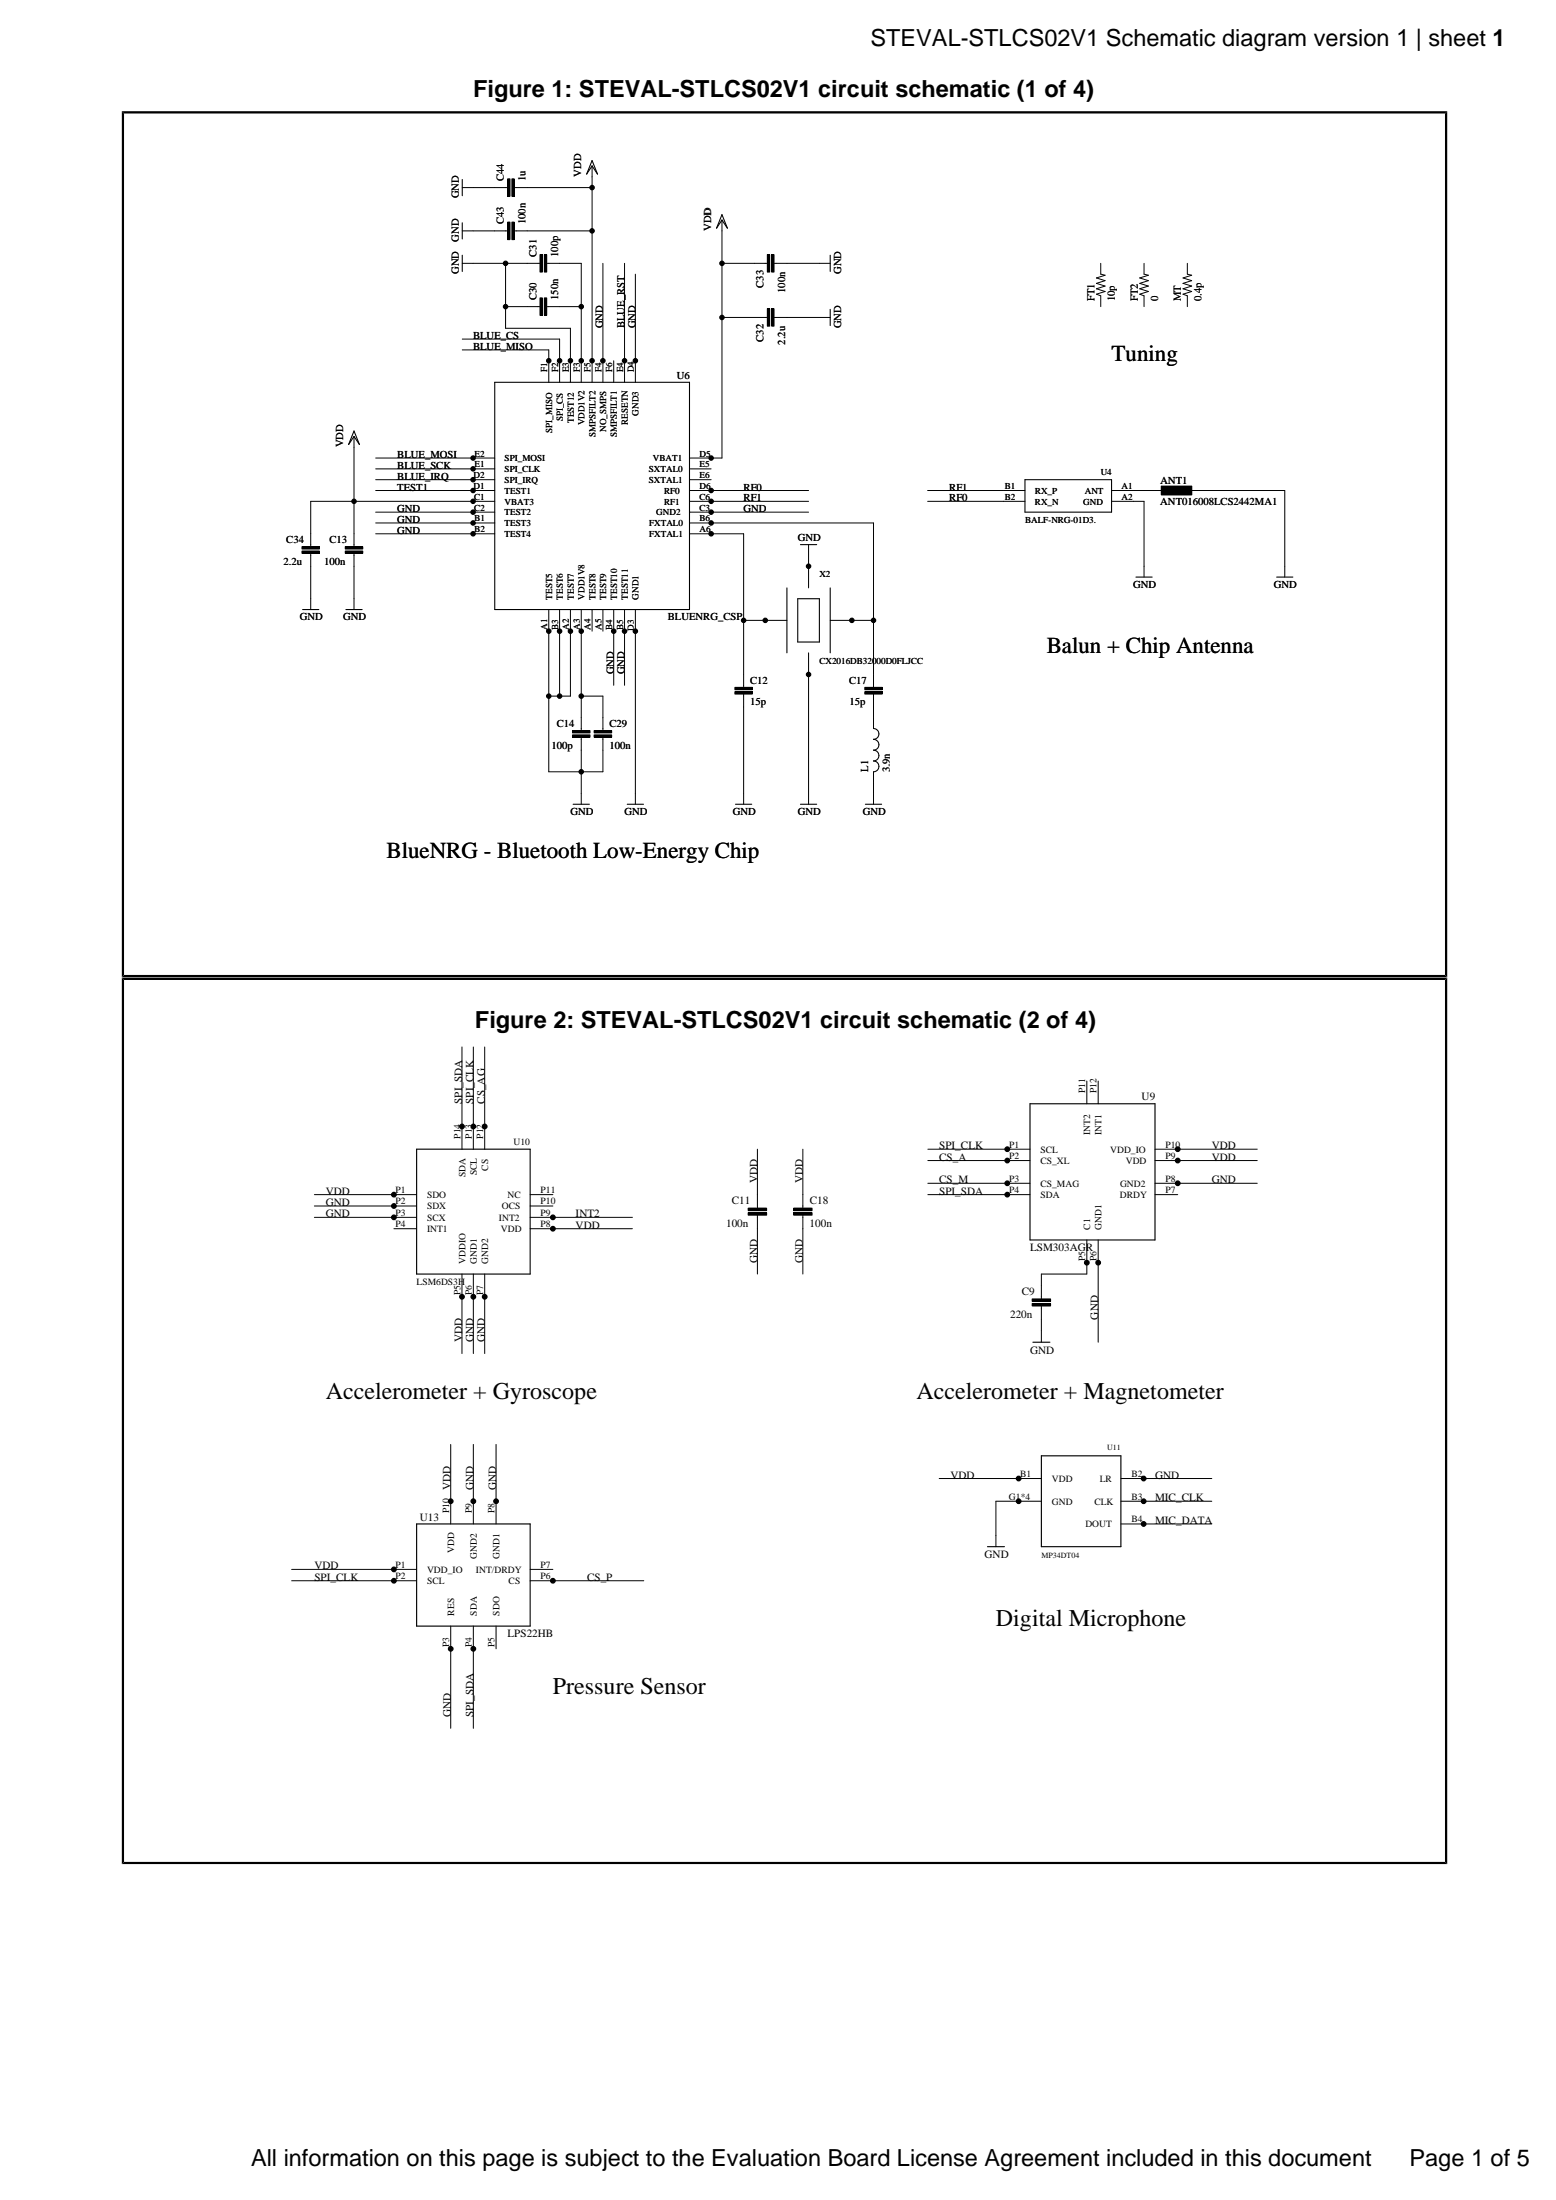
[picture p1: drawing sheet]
<svg xmlns="http://www.w3.org/2000/svg" width="210mm" height="297mm" viewBox="0 0 210 297" stroke-linecap="round" stroke-linejoin="round" font-family="sans-serif">
<path d="M16.4 15.2h179M16.6 15v236.7M195.2 15v236.7M16.4 131.8h179M16.4 132.1h179M16.4 251.5h179" fill="none" stroke="#000" stroke-width=".35"/>
<g fill="none" stroke="#000" stroke-width=".13">
<path d="M62.4 35.6h10.5M62.4 31.2h6.1M62.4 25.3h6.1M68.2 35.6v8.7h8.8v7.3M69.4 31.2h10.5M69.4 25.3h10.5M73.8 35.6h4.6v16M79.9 22.4v29.2M81.4 35.6v16M84.3 35.6v16M85.8 37v14.6M97.4 35.6h6.2"/>
<path d="M97.4 29.7v32.1h-4.3M104.5 35.6h7.5M148.6 35.6v1.4l.5 .2-1.1 .3 1.1 .4-1.1 .4 1.1 .3-1.1 .4 1.1 .4-1.1 .3 .6 .2v1.5M154.4 35.6v1.4l.6 .2-1.2 .3 1.2 .4-1.2 .4 1.2 .3-1.2 .4 1.2 .4-1.2 .3 .6 .2v1.5M160.2 35.6v1.4l.6 .2-1.1 .3 1.1 .4-1.1 .4 1.1 .3-1.1 .4 1.1 .4-1.1 .3 .5 .2v1.5M47.8 58.9v14.9M62.4 47.2h11.7v4.4M62.4 45.8h13.1v5.8M68.2 41.4h4.7M73.8 41.4h4.6M82.8 48.7v2.9M97.4 42.9h6.2"/>
<path d="M104.5 42.9h7.5M41.9 74.7v7.6M47.8 74.7v7.6M50.7 66.2h16.1M50.7 61.8h16.1M50.7 63.3h16.1M50.7 64.8h16.1M50.7 69.1h16.1M50.7 70.6h16.1M50.7 72.1h16.1M66.8 67.7h-24.9v6.1M93.1 72.1h7.3v20.7"/>
<path d="M93.1 70.6h24.8v22.2M93.1 66.2h16M93.1 67.7h16M93.1 63.3h2.9M93.1 64.8h2.9M93.1 69.1h16M109.1 73.5v5.9M125.2 66.2h13.1M125.2 67.7h13.1M150 67.7h4.4v10.2M150 66.2h7.3M160.2 66.2h13.2v11.7"/>
<path d="M74.1 82.3v21.9h7.3v-4.7M75.5 82.3v11.7M77 82.3v11.7h-2.9M78.4 82.3v16.3M78.4 99.5v9.1M78.4 94h3v4.6M79.9 82.3v2.9M81.4 82.3v2.9M82.8 82.3v10.2M84.3 82.3v10.2M85.8 82.3v26.3M100.4 93.7v14.9"/>
<path d="M100.4 83.7h5.8M109.1 88.1v20.5M112 83.7h5.9M117.9 93.7v4.6M117.9 104.2v4.4M62.3 141.3v13.8M63.9 141.3v13.8M65.4 141.3v13.8M102.2 155.1v8M108.4 155.1v8M125.2 155.1h13.8M125.2 156.7h13.8"/>
<path d="M125.2 159.7h13.8M146.7 145.9v3.1M148.2 145.9v3.1M155.9 155.1h13.8M155.9 156.7h13.8M155.9 159.7h13.8M42.4 161.3h13.8M42.4 162.8h13.8M42.4 164.3h13.8M53.2 165.9h3M62.3 172v10.7M63.9 172v10.7"/>
<path d="M65.4 172v10.7M71.6 161.3h3M71.6 162.8h3M71.6 164.3h13.8M71.6 165.9h13.8M102.2 164v8M108.4 164v8M125.2 161.3h13.8M140.5 176.3v4.9M146.7 167.4v4.6h-6.2v3.4M148.2 167.4v13.8M155.9 161.3h3"/>
<path d="M60.8 195v10.7M63.9 195v10.7M66.9 195v10.7M126.8 199.6h13.7M151.3 199.6h12.2M39.4 213.4h16.8M56.2 211.9h-16.8M60.8 219.5v13.8M63.9 219.5v13.8M66.9 219.5v3.1M71.6 211.9h3M71.6 213.4h15.3"/>
<path d="M140.5 202.7h-6.1v6.1M151.3 202.7h12.2M151.3 205.7h12.2"/>
</g>
<g fill="none" stroke="#000" stroke-width=".29">
<path d="M68.7 24.2v2.3M68.7 30v2.3M69.2 24.2v2.3M69.2 30v2.3M73 34.4v2.3M73.6 34.4v2.3M103.7 34.4v2.3M104.3 34.4v2.3M73 40.2v2.4M73.6 40.2v2.4M103.7 41.7v2.3M104.3 41.7v2.3"/>
<path d="M40.8 74.5h2.3M40.8 74h2.3M46.6 74.5h2.3M46.6 74h2.3M77.3 99.4h2.3M77.3 98.8h2.3M80.2 99.4h2.3M80.2 98.8h2.3M99.2 93.5h2.3M99.2 93h2.3M116.7 93.5h2.4M116.7 93h2.4"/>
</g>
<g fill="none" stroke="#000" stroke-width=".16">
<path d="M68.5 30h.3v2.3h-.3zM68.5 24.2h.3v2.3h-.3zM69.1 30h.3v2.3h-.3zM69.1 24.2h.3v2.3h-.3zM72.9 34.4h.3v2.3h-.3zM73.5 34.4h.3v2.3h-.3zM103.6 34.4h.3v2.3h-.3zM104.2 34.4h.3v2.3h-.3zM72.9 40.2h.3v2.4h-.3zM73.5 40.2h.3v2.4h-.3zM103.6 41.7h.3v2.3h-.3zM104.2 41.7h.3v2.3h-.3z"/>
<path d="M40.8 74.4h2.3v.3h-2.3zM40.8 73.8h2.3v.3h-2.3zM46.6 74.4h2.3v.3h-2.3zM46.6 73.8h2.3v.3h-2.3zM156.7 65.6h4.1v1.2h-4.1zM77.3 99.2h2.3v.3h-2.3zM77.3 98.6h2.3v.3h-2.3zM80.2 99.2h2.3v.3h-2.3zM80.2 98.6h2.3v.3h-2.3zM99.2 93.4h2.3v.3h-2.3zM99.2 92.8h2.3v.3h-2.3zM116.7 93.4h2.4v.3h-2.4z"/>
<path d="M116.7 92.8h2.4v.3h-2.4z"/>
<circle cx="68.2" cy="35.6" r=".29"/>
<circle cx="79.9" cy="25.3" r=".29"/>
<circle cx="79.9" cy="31.2" r=".29"/>
<circle cx="97.4" cy="35.6" r=".29"/>
<circle cx="68.2" cy="41.4" r=".29"/>
<circle cx="74.1" cy="48.7" r=".29"/>
<circle cx="75.5" cy="48.7" r=".29"/>
<circle cx="77" cy="48.7" r=".29"/>
<circle cx="78.4" cy="48.7" r=".29"/>
<circle cx="78.4" cy="41.4" r=".29"/>
<circle cx="79.9" cy="48.7" r=".29"/>
<circle cx="81.4" cy="48.7" r=".29"/>
<circle cx="84.3" cy="48.7" r=".29"/>
<circle cx="85.8" cy="48.7" r=".29"/>
<circle cx="97.4" cy="42.9" r=".29"/>
<circle cx="47.8" cy="67.7" r=".29"/>
<circle cx="63.8" cy="69.1" r=".29"/>
<circle cx="63.8" cy="61.8" r=".29"/>
<circle cx="63.8" cy="64.8" r=".29"/>
<circle cx="63.8" cy="72.1" r=".29"/>
<circle cx="63.8" cy="67.7" r=".29"/>
<circle cx="63.8" cy="66.2" r=".29"/>
<circle cx="63.8" cy="70.6" r=".29"/>
<circle cx="63.8" cy="63.3" r=".29"/>
<circle cx="96" cy="66.2" r=".29"/>
<circle cx="96" cy="61.8" r=".29"/>
<circle cx="96" cy="69.1" r=".29"/>
<circle cx="96" cy="72.1" r=".29"/>
<circle cx="96" cy="67.7" r=".29"/>
<circle cx="96" cy="70.6" r=".29"/>
<circle cx="109.1" cy="76.4" r=".29"/>
<circle cx="74.1" cy="85.2" r=".29"/>
<circle cx="74.1" cy="94" r=".29"/>
<circle cx="75.5" cy="94" r=".29"/>
<circle cx="75.5" cy="85.2" r=".29"/>
<circle cx="77" cy="85.2" r=".29"/>
<circle cx="78.4" cy="85.2" r=".29"/>
<circle cx="78.4" cy="94" r=".29"/>
<circle cx="82.8" cy="85.2" r=".29"/>
<circle cx="84.3" cy="85.2" r=".29"/>
<circle cx="85.8" cy="85.2" r=".29"/>
<circle cx="100.4" cy="83.7" r=".29"/>
<circle cx="103.3" cy="83.7" r=".29"/>
<circle cx="109.1" cy="91.1" r=".29"/>
<circle cx="115" cy="83.7" r=".29"/>
<circle cx="117.9" cy="83.7" r=".29"/>
<circle cx="78.4" cy="104.2" r=".29"/>
</g>
<g fill="none" stroke="#000" stroke-width=".15">
<path d="M62.4 24.2v2.2M62.4 30.1v2.2M62.4 34.5v2.1M79.9 21.7l.7 1.8-.7-1.1-.7 1.1zM97.4 29l.8 1.8-.8-1.1-.7 1.1zM112 34.5v2.1M47.8 58.2l.7 1.8-.7-1.1-.8 1.1zM66.8 51.6h26.3v30.7h-26.3zM112 41.8v2.2M106.2 79.4v8.7M108 73.5h2.2M112 79.4v8.7"/>
<path d="M138.3 64.8h11.7v4.3h-11.7zM153.3 77.9h2.2M172.3 77.9h2.2M40.8 82.3h2.2M46.7 82.3h2.2M107.7 80.8h2.9v5.9h-2.9zM117.9 98.3a.73 .73 0 0 1 .7 .8 .73 .73 0 0 1-.7 .7 .73 .73 0 0 1 .7 .7 .73 .73 0 0 1-.7 .8 .73 .73 0 0 1 .7 .7 .73 .73 0 0 1-.7 .7 .73 .73 0 0 1 .7 .8 .73 .73 0 0 1-.7 .7M77.3 108.6h2.2M84.7 108.6h2.1M99.3 108.6h2.2M108 108.6h2.2M116.8 108.6h2.2"/>
<path d="M56.2 155.1h15.4v16.9h-15.4zM139 149h16.9v18.4h-16.9zM139.4 181.2h2.3M140.5 196.5h10.8v12.3h-10.8zM56.2 205.7h15.4v13.8h-15.4zM133.3 208.8h2.3"/>
</g>
<path d="M156.7 65.6h4.1v1.2h-4.1z" fill="#000"/>
<g fill="#000">
<circle cx="68.2" cy="35.6" r=".29"/>
<circle cx="79.9" cy="25.3" r=".29"/>
<circle cx="79.9" cy="31.2" r=".29"/>
<circle cx="97.4" cy="35.6" r=".29"/>
<circle cx="68.2" cy="41.4" r=".29"/>
<circle cx="74.1" cy="48.7" r=".29"/>
<circle cx="75.5" cy="48.7" r=".29"/>
<circle cx="77" cy="48.7" r=".29"/>
<circle cx="78.4" cy="48.7" r=".29"/>
<circle cx="78.4" cy="41.4" r=".29"/>
<circle cx="79.9" cy="48.7" r=".29"/>
<circle cx="81.4" cy="48.7" r=".29"/>
<circle cx="84.3" cy="48.7" r=".29"/>
<circle cx="85.8" cy="48.7" r=".29"/>
<circle cx="97.4" cy="42.9" r=".29"/>
<circle cx="47.8" cy="67.7" r=".29"/>
<circle cx="63.8" cy="69.1" r=".29"/>
<circle cx="63.8" cy="61.8" r=".29"/>
<circle cx="63.8" cy="64.8" r=".29"/>
<circle cx="63.8" cy="72.1" r=".29"/>
<circle cx="63.8" cy="67.7" r=".29"/>
<circle cx="63.8" cy="66.2" r=".29"/>
<circle cx="63.8" cy="70.6" r=".29"/>
<circle cx="63.8" cy="63.3" r=".29"/>
<circle cx="96" cy="66.2" r=".29"/>
<circle cx="96" cy="61.8" r=".29"/>
<circle cx="96" cy="69.1" r=".29"/>
<circle cx="96" cy="72.1" r=".29"/>
<circle cx="96" cy="67.7" r=".29"/>
<circle cx="96" cy="70.6" r=".29"/>
<circle cx="109.1" cy="76.4" r=".29"/>
<circle cx="74.1" cy="85.2" r=".29"/>
<circle cx="74.1" cy="94" r=".29"/>
<circle cx="75.5" cy="94" r=".29"/>
<circle cx="75.5" cy="85.2" r=".29"/>
<circle cx="77" cy="85.2" r=".29"/>
<circle cx="78.4" cy="85.2" r=".29"/>
<circle cx="78.4" cy="94" r=".29"/>
<circle cx="82.8" cy="85.2" r=".29"/>
<circle cx="84.3" cy="85.2" r=".29"/>
<circle cx="85.8" cy="85.2" r=".29"/>
<circle cx="100.4" cy="83.7" r=".29"/>
<circle cx="103.3" cy="83.7" r=".29"/>
<circle cx="109.1" cy="91.1" r=".29"/>
<circle cx="115" cy="83.7" r=".29"/>
<circle cx="117.9" cy="83.7" r=".29"/>
<circle cx="78.4" cy="104.2" r=".29"/>
<circle cx="62.3" cy="152.1" r=".31"/>
<circle cx="63.9" cy="152.1" r=".31"/>
<circle cx="65.4" cy="152.1" r=".31"/>
<circle cx="135.9" cy="159.7" r=".31"/>
<circle cx="135.9" cy="155.1" r=".31"/>
<circle cx="135.9" cy="156.7" r=".31"/>
<circle cx="158.9" cy="159.7" r=".31"/>
<circle cx="158.9" cy="156.7" r=".31"/>
<circle cx="158.9" cy="155.1" r=".31"/>
<circle cx="53.2" cy="162.8" r=".31"/>
<circle cx="53.2" cy="164.3" r=".31"/>
<circle cx="53.2" cy="161.3" r=".31"/>
<circle cx="62.3" cy="175.1" r=".31"/>
<circle cx="63.9" cy="175.1" r=".31"/>
<circle cx="65.4" cy="175.1" r=".31"/>
<circle cx="74.6" cy="164.3" r=".31"/>
<circle cx="74.6" cy="165.9" r=".31"/>
<circle cx="135.9" cy="161.3" r=".31"/>
<circle cx="146.7" cy="170.5" r=".31"/>
<circle cx="148.2" cy="170.5" r=".31"/>
<circle cx="137.5" cy="199.6" r=".31"/>
<circle cx="154.3" cy="199.6" r=".31"/>
<circle cx="53.2" cy="211.9" r=".31"/>
<circle cx="53.2" cy="213.4" r=".31"/>
<circle cx="60.8" cy="202.7" r=".31"/>
<circle cx="63.9" cy="202.7" r=".31"/>
<circle cx="66.9" cy="202.7" r=".31"/>
<circle cx="74.6" cy="213.4" r=".31"/>
<circle cx="137.5" cy="202.7" r=".31"/>
<circle cx="154.3" cy="202.7" r=".31"/>
<circle cx="154.3" cy="205.7" r=".31"/>
<circle cx="60.8" cy="222.6" r=".31"/>
<circle cx="63.9" cy="222.6" r=".31"/>
</g>
<path d="M101 163.9h2.4M101 163.3h2.4M107.1 163.9h2.5M107.1 163.3h2.5M139.3 176.1h2.5M139.3 175.5h2.5" fill="none" stroke="#000" stroke-width=".31"/>
<g fill="none" stroke="#000" stroke-width=".17">
<path d="M101 163.7h2.4v.3h-2.4zM101 163.1h2.4v.3h-2.4zM107.1 163.7h2.5v.3h-2.5zM107.1 163.1h2.5v.3h-2.5zM139.3 176h2.5v.3h-2.5zM139.3 175.4h2.5v.3h-2.5z"/>
<circle cx="62.3" cy="152.1" r=".31"/>
<circle cx="63.9" cy="152.1" r=".31"/>
<circle cx="65.4" cy="152.1" r=".31"/>
<circle cx="135.9" cy="159.7" r=".31"/>
<circle cx="135.9" cy="155.1" r=".31"/>
<circle cx="135.9" cy="156.7" r=".31"/>
<circle cx="158.9" cy="159.7" r=".31"/>
<circle cx="158.9" cy="156.7" r=".31"/>
<circle cx="158.9" cy="155.1" r=".31"/>
<circle cx="53.2" cy="162.8" r=".31"/>
<circle cx="53.2" cy="164.3" r=".31"/>
<circle cx="53.2" cy="161.3" r=".31"/>
<circle cx="62.3" cy="175.1" r=".31"/>
<circle cx="63.9" cy="175.1" r=".31"/>
<circle cx="65.4" cy="175.1" r=".31"/>
<circle cx="74.6" cy="164.3" r=".31"/>
<circle cx="74.6" cy="165.9" r=".31"/>
<circle cx="135.9" cy="161.3" r=".31"/>
<circle cx="146.7" cy="170.5" r=".31"/>
<circle cx="148.2" cy="170.5" r=".31"/>
<circle cx="137.5" cy="199.6" r=".31"/>
<circle cx="154.3" cy="199.6" r=".31"/>
<circle cx="53.2" cy="211.9" r=".31"/>
<circle cx="53.2" cy="213.4" r=".31"/>
<circle cx="60.8" cy="202.7" r=".31"/>
<circle cx="63.9" cy="202.7" r=".31"/>
<circle cx="66.9" cy="202.7" r=".31"/>
<circle cx="74.6" cy="213.4" r=".31"/>
<circle cx="137.5" cy="202.7" r=".31"/>
<circle cx="154.3" cy="202.7" r=".31"/>
<circle cx="154.3" cy="205.7" r=".31"/>
<circle cx="60.8" cy="222.6" r=".31"/>
<circle cx="63.9" cy="222.6" r=".31"/>
</g>
<g font-size="3.2">
<text x="117.5" y="6.2">STEVAL-STLCS02V1 Schematic diagram version 1 | sheet 1</text>
<text x="63.9" y="13">Figure 1: STEVAL-STLCS02V1 circuit schematic (1 of 4)</text>
<text x="64.1" y="138.8">Figure 2: STEVAL-STLCS02V1 circuit schematic (2 of 4)</text>
<text x="44" y="188.9">Accelerometer + Gyroscope</text>
<text x="123.7" y="188.9">Accelerometer + Magnetometer</text>
<text x="134.4" y="219.5">Digital Microphone</text>
<text x="74.6" y="228.7">Pressure Sensor</text>
<text x="33.9" y="292.4">All information on this page is subject to the Evaluation Board License Agreement included in this document</text>
<text x="190.2" y="292.4">Page 1 of 5</text>
</g>
<g font-size="3.1">
<text x="150" y="48.7">Tuning</text>
<text x="141.3" y="88.1">Balun + Chip Antenna</text>
<text x="52.2" y="115.9">BlueNRG - Bluetooth Low-Energy Chip</text>
</g>
<g font-size="1.5">
<text x="62.4" y="149" transform="rotate(-90 62.4 149)">SPI_SDA</text>
<text x="63.9" y="149" transform="rotate(-90 63.9 149)">SPI_CLK</text>
<text x="65.4" y="149" transform="rotate(-90 65.4 149)">CS_AG</text>
<text x="154.1" y="148.5">U9</text>
<text x="126.8" y="155.1">SPI_CLK</text>
<text x="163.5" y="155.1">VDD</text>
<text x="44" y="161.3">VDD</text>
<text x="102.2" y="159.7" transform="rotate(-90 102.2 159.7)">VDD</text>
<text x="108.4" y="159.7" transform="rotate(-90 108.4 159.7)">VDD</text>
<text x="126.7" y="161.3">SPI_SDA</text>
<text x="126.8" y="159.7">CS_M</text>
<text x="126.8" y="156.7">CS_A</text>
<text x="163.5" y="156.7">VDD</text>
<text x="163.5" y="159.7">GND</text>
<text x="44" y="162.8">GND</text>
<text x="44" y="164.3">GND</text>
<text x="77.7" y="165.9">VDD</text>
<text x="77.7" y="164.3">INT2</text>
<text x="98" y="165.6">100n</text>
<text x="98.8" y="162.6">C11</text>
<text x="109.3" y="165.6">100n</text>
<text x="109.3" y="162.6">C18</text>
<text x="102.2" y="170.5" transform="rotate(-90 102.2 170.5)">GND</text>
<text x="108.4" y="170.5" transform="rotate(-90 108.4 170.5)">GND</text>
<text x="139" y="168.9">LSM303AGR</text>
<text x="136.3" y="177.9">220n</text>
<text x="137.9" y="174.8">C9</text>
<text x="148.2" y="178.1" transform="rotate(-90 148.2 178.1)">GND</text>
<text x="62.4" y="181.2" transform="rotate(-90 62.4 181.2)">VDD</text>
<text x="63.9" y="181.2" transform="rotate(-90 63.9 181.2)">GND</text>
<text x="65.4" y="181.2" transform="rotate(-90 65.4 181.2)">GND</text>
<text x="139" y="182.7">GND</text>
<text x="60.8" y="201.1" transform="rotate(-90 60.8 201.1)">VDD</text>
<text x="63.9" y="201.1" transform="rotate(-90 63.9 201.1)">GND</text>
<text x="67" y="201.1" transform="rotate(-90 67 201.1)">GND</text>
<text x="128.3" y="199.6">VDD</text>
<text x="155.9" y="202.7">MIC_CLK</text>
<text x="155.9" y="199.6">GND</text>
<text x="56.7" y="205.3">U13</text>
<text x="155.9" y="205.7">MIC_DATA</text>
<text x="42.4" y="211.9">VDD</text>
<text x="42.4" y="213.4">SPI_CLK</text>
<text x="79.2" y="213.4">CS_P</text>
<text x="132.9" y="210.3">GND</text>
<text x="68.5" y="221.1">LPS22HB</text>
<text x="60.8" y="231.8" transform="rotate(-90 60.8 231.8)">GND</text>
<text x="63.9" y="231.8" transform="rotate(-90 63.9 231.8)">SPI_SDA</text>
</g>
<g font-size="1.4">
<text x="78.5" y="23.9" transform="rotate(-90 78.5 23.9)">VDD</text>
<text x="61.9" y="26.8" transform="rotate(-90 61.9 26.8)">GND</text>
<text x="68" y="24.4" transform="rotate(-90 68 24.4)">C44</text>
<text x="70.9" y="24.4" transform="rotate(-90 70.9 24.4)">1u</text>
<text x="61.9" y="32.6" transform="rotate(-90 61.9 32.6)">GND</text>
<text x="68" y="30.3" transform="rotate(-90 68 30.3)">C43</text>
<text x="70.9" y="30.3" transform="rotate(-90 70.9 30.3)">100n</text>
<text x="72.4" y="34.7" transform="rotate(-90 72.4 34.7)">C31</text>
<text x="75.3" y="34.7" transform="rotate(-90 75.3 34.7)">100p</text>
<text x="96" y="31.2" transform="rotate(-90 96 31.2)">VDD</text>
<text x="61.9" y="37" transform="rotate(-90 61.9 37)">GND</text>
<text x="72.4" y="40.5" transform="rotate(-90 72.4 40.5)">C30</text>
<text x="75.3" y="40.5" transform="rotate(-90 75.3 40.5)">150n</text>
<text x="103.1" y="38.8" transform="rotate(-90 103.1 38.8)">C33</text>
<text x="106" y="39.6" transform="rotate(-90 106 39.6)">100n</text>
<text x="113.5" y="37" transform="rotate(-90 113.5 37)">GND</text>
<text x="147.7" y="40.7" transform="rotate(-90 147.7 40.7)">FT1</text>
<text x="150.5" y="40.7" transform="rotate(-90 150.5 40.7)">10p</text>
<text x="153.5" y="40.7" transform="rotate(-90 153.5 40.7)">FT2</text>
<text x="156.3" y="40.7" transform="rotate(-90 156.3 40.7)">0</text>
<text x="159.4" y="40.7" transform="rotate(-90 159.4 40.7)">MT</text>
<text x="162.1" y="40.7" transform="rotate(-90 162.1 40.7)">0.4p</text>
<text x="63.8" y="47.2">BLUE_MISO</text>
<text x="63.8" y="45.8">BLUE_CS</text>
<text x="81.4" y="44.3" transform="rotate(-90 81.4 44.3)">GND</text>
<text x="84.3" y="44.3" transform="rotate(-90 84.3 44.3)">BLUE_RST</text>
<text x="85.8" y="44.3" transform="rotate(-90 85.8 44.3)">GND</text>
<text x="103.1" y="46.2" transform="rotate(-90 103.1 46.2)">C32</text>
<text x="106" y="46.5" transform="rotate(-90 106 46.5)">2.2u</text>
<text x="113.5" y="44.3" transform="rotate(-90 113.5 44.3)">GND</text>
<text x="91.3" y="51.2">U6</text>
<text x="46.3" y="60.4" transform="rotate(-90 46.3 60.4)">VDD</text>
<text x="53.6" y="61.8">BLUE_MOSI</text>
<text x="53.6" y="63.3">BLUE_SCK</text>
<text x="53.6" y="64.8">BLUE_IRQ</text>
<text x="156.6" y="65.4">ANT1</text>
<text x="53.6" y="66.2">TEST1</text>
<text x="53.6" y="70.6">GND</text>
<text x="53.6" y="69.1">GND</text>
<text x="100.4" y="67.7">RF1</text>
<text x="100.4" y="66.2">RF0</text>
<text x="100.4" y="69.1">GND</text>
<text x="128.1" y="67.7">RF0</text>
<text x="128.1" y="66.2">RF1</text>
<text x="156.6" y="68.1">ANT016008LCS2442MA1</text>
<text x="38.3" y="76.2">2.2u</text>
<text x="38.6" y="73.3">C34</text>
<text x="43.8" y="76.2">100n</text>
<text x="44.5" y="73.3">C13</text>
<text x="53.6" y="72.1">GND</text>
<text x="107.7" y="73.1">GND</text>
<text x="40.5" y="83.7">GND</text>
<text x="46.3" y="83.7">GND</text>
<text x="90.1" y="83.7">BLUENRG_CSP.</text>
<text x="152.9" y="79.4">GND</text>
<text x="171.9" y="79.4">GND</text>
<text x="82.8" y="91" transform="rotate(-90 82.8 91)">GND</text>
<text x="84.3" y="91" transform="rotate(-90 84.3 91)">GND</text>
<text x="101.2" y="95.2">15p</text>
<text x="101.2" y="92.3">C12</text>
<text x="114.6" y="92.3">C17</text>
<text x="114.7" y="95.2">15p</text>
<text x="74.4" y="101.1">100p</text>
<text x="75.1" y="98.1">C14</text>
<text x="82.2" y="98.1">C29</text>
<text x="82.2" y="101.1">100n</text>
<text x="117.2" y="104.2" transform="rotate(-90 117.2 104.2)">L1</text>
<text x="120.1" y="104.2" transform="rotate(-90 120.1 104.2)">3.9n</text>
<text x="77" y="110">GND</text>
<text x="84.3" y="110">GND</text>
<text x="98.9" y="110">GND</text>
<text x="107.7" y="110">GND</text>
<text x="116.4" y="110">GND</text>
</g>
<g font-size="1.3">
<text x="146.5" y="147.6" transform="rotate(-90 146.5 147.6)">P11</text>
<text x="148" y="147.6" transform="rotate(-90 148 147.6)">P12</text>
<text x="62.1" y="153.7" transform="rotate(-90 62.1 153.7)">P14</text>
<text x="63.7" y="153.7" transform="rotate(-90 63.7 153.7)">P13</text>
<text x="65.2" y="153.7" transform="rotate(-90 65.2 153.7)">P12</text>
<text x="69.3" y="154.5">U10</text>
<text x="136.2" y="154.9">P1</text>
<text x="140.4" y="155.6">SCL</text>
<text x="147.1" y="153.2" transform="rotate(-90 147.1 153.2)">INT2</text>
<text x="148.7" y="153.2" transform="rotate(-90 148.7 153.2)">INT1</text>
<text x="149.8" y="155.6">VDD_IO</text>
<text x="157.3" y="154.9">P10</text>
<text x="53.4" y="161.1">P1</text>
<text x="57.6" y="161.7">SDO</text>
<text x="62.8" y="158.9" transform="rotate(-90 62.8 158.9)">SDA</text>
<text x="64.3" y="158.7" transform="rotate(-90 64.3 158.7)">SCL</text>
<text x="65.9" y="158" transform="rotate(-90 65.9 158)">CS</text>
<text x="68.5" y="161.7">NC</text>
<text x="73" y="161.1">P11</text>
<text x="136.2" y="156.5">P2</text>
<text x="136.2" y="159.5">P3</text>
<text x="136.2" y="161.1">P4</text>
<text x="140.4" y="157.1">CS_XL</text>
<text x="140.4" y="160.2">CS_MAG</text>
<text x="140.4" y="161.7">SDA</text>
<text x="151.2" y="161.7">DRDY</text>
<text x="151.2" y="160.2">GND2</text>
<text x="151.9" y="157.1">VDD</text>
<text x="157.3" y="161.1">P7</text>
<text x="157.3" y="159.5">P8</text>
<text x="157.3" y="156.5">P9</text>
<text x="53.4" y="162.6">P2</text>
<text x="53.4" y="164.1">P3</text>
<text x="53.4" y="165.7">P4</text>
<text x="57.6" y="163.3">SDX</text>
<text x="57.6" y="164.8">SCX</text>
<text x="57.6" y="166.3">INT1</text>
<text x="67.3" y="164.8">INT2</text>
<text x="67.6" y="166.3">VDD</text>
<text x="67.7" y="163.3">OCS</text>
<text x="73" y="165.7">P8</text>
<text x="73" y="164.1">P9</text>
<text x="73" y="162.6">P10</text>
<text x="147.1" y="166" transform="rotate(-90 147.1 166)">C1</text>
<text x="148.7" y="166" transform="rotate(-90 148.7 166)">GND1</text>
<text x="56.2" y="173.5">LSM6DS3H</text>
<text x="62.8" y="170.6" transform="rotate(-90 62.8 170.6)">VDDIO</text>
<text x="64.3" y="170.6" transform="rotate(-90 64.3 170.6)">GND1</text>
<text x="65.9" y="170.6" transform="rotate(-90 65.9 170.6)">GND2</text>
<text x="146.5" y="170.2" transform="rotate(-90 146.5 170.2)">P5</text>
<text x="148" y="170.2" transform="rotate(-90 148 170.2)">P6</text>
<text x="62.1" y="174.8" transform="rotate(-90 62.1 174.8)">P5</text>
<text x="63.7" y="174.8" transform="rotate(-90 63.7 174.8)">P6</text>
<text x="65.2" y="174.8" transform="rotate(-90 65.2 174.8)">P7</text>
<text x="136.2" y="202.4">G1*4</text>
<text x="137.7" y="199.4">B1</text>
<text x="142" y="203.1">GND</text>
<text x="142" y="200.1">VDD</text>
<text x="147.7" y="203.1">CLK</text>
<text x="148.4" y="200.1">LR</text>
<text x="152.7" y="202.4">B3</text>
<text x="152.7" y="199.4">B2</text>
<text x="60.6" y="204.3" transform="rotate(-90 60.6 204.3)">P10</text>
<text x="61.3" y="209.7" transform="rotate(-90 61.3 209.7)">VDD</text>
<text x="63.7" y="204.3" transform="rotate(-90 63.7 204.3)">P9</text>
<text x="66.7" y="204.3" transform="rotate(-90 66.7 204.3)">P8</text>
<text x="146.5" y="206.2">DOUT</text>
<text x="152.7" y="205.5">B4</text>
<text x="53.4" y="211.6">P1</text>
<text x="53.4" y="213.2">P2</text>
<text x="57.6" y="212.3">VDD_IO</text>
<text x="57.6" y="213.9">SCL</text>
<text x="64.2" y="212.3">INT/DRDY</text>
<text x="64.3" y="210.4" transform="rotate(-90 64.3 210.4)">GND2</text>
<text x="67.4" y="210.4" transform="rotate(-90 67.4 210.4)">GND1</text>
<text x="68.6" y="213.9">CS</text>
<text x="73" y="213.2">P6</text>
<text x="73" y="211.6">P7</text>
<text x="61.3" y="218.1" transform="rotate(-90 61.3 218.1)">RES</text>
<text x="64.3" y="218.1" transform="rotate(-90 64.3 218.1)">SDA</text>
<text x="67.4" y="218.1" transform="rotate(-90 67.4 218.1)">SDO</text>
<text x="60.6" y="222.4" transform="rotate(-90 60.6 222.4)">P3</text>
<text x="63.7" y="222.4" transform="rotate(-90 63.7 222.4)">P4</text>
<text x="66.7" y="222.4" transform="rotate(-90 66.7 222.4)">P5</text>
</g>
<g font-size="1.2">
<text x="73.9" y="50.3" transform="rotate(-90 73.9 50.3)">F1</text>
<text x="75.3" y="50.3" transform="rotate(-90 75.3 50.3)">F2</text>
<text x="76.8" y="50.3" transform="rotate(-90 76.8 50.3)">E3</text>
<text x="78.2" y="50.3" transform="rotate(-90 78.2 50.3)">F3</text>
<text x="79.7" y="50.3" transform="rotate(-90 79.7 50.3)">F5</text>
<text x="81.2" y="50.3" transform="rotate(-90 81.2 50.3)">F4</text>
<text x="82.6" y="50.3" transform="rotate(-90 82.6 50.3)">F6</text>
<text x="84.1" y="50.3" transform="rotate(-90 84.1 50.3)">E4</text>
<text x="85.5" y="50.3" transform="rotate(-90 85.5 50.3)">D4</text>
<text x="74.5" y="58.4" transform="rotate(-90 74.5 58.4)">SPI_MISO</text>
<text x="76" y="56.9" transform="rotate(-90 76 56.9)">SPI_CS</text>
<text x="77.4" y="57.1" transform="rotate(-90 77.4 57.1)">TEST12</text>
<text x="78.9" y="57.4" transform="rotate(-90 78.9 57.4)">VDD1V2</text>
<text x="80.3" y="59.1" transform="rotate(-90 80.3 59.1)">SMPSFILT2</text>
<text x="81.8" y="58.3" transform="rotate(-90 81.8 58.3)">NO_SMPS</text>
<text x="83.3" y="59.1" transform="rotate(-90 83.3 59.1)">SMPSFILT1</text>
<text x="84.7" y="57.3" transform="rotate(-90 84.7 57.3)">RESETN</text>
<text x="86.2" y="56.1" transform="rotate(-90 86.2 56.1)">GND3</text>
<text x="63.9" y="64.6">D2</text>
<text x="64.1" y="63.1">E1</text>
<text x="64.1" y="61.6">E2</text>
<text x="68.1" y="63.7">SPI_CLK</text>
<text x="68.1" y="62.3">SPI_MOSI</text>
<text x="68.1" y="65.2">SPI_IRQ</text>
<text x="87.6" y="65.2">SXTAL1</text>
<text x="87.6" y="63.7">SXTAL0</text>
<text x="88.1" y="62.3">VBAT1</text>
<text x="94.4" y="64.6">E6</text>
<text x="94.4" y="63.1">E5</text>
<text x="94.4" y="61.6">D5</text>
<text x="148.5" y="64.2">U4</text>
<text x="63.9" y="66">D1</text>
<text x="64" y="67.5">C1</text>
<text x="64" y="68.9">C2</text>
<text x="64" y="70.4">B1</text>
<text x="64" y="71.9">B2</text>
<text x="68.1" y="71">TEST3</text>
<text x="68.1" y="66.7">TEST1</text>
<text x="68.1" y="68.1">VBAT3</text>
<text x="68.1" y="69.6">TEST2</text>
<text x="87.6" y="71">FXTAL0</text>
<text x="88.6" y="69.6">GND2</text>
<text x="89.6" y="68.1">RF1</text>
<text x="89.6" y="66.7">RF0</text>
<text x="94.4" y="67.5">C6</text>
<text x="94.4" y="68.9">C3</text>
<text x="94.4" y="71.9">A6</text>
<text x="94.4" y="66">D6</text>
<text x="94.4" y="70.4">B6</text>
<text x="135.6" y="66">B1</text>
<text x="135.6" y="67.5">B2</text>
<text x="138.3" y="70.6">BALF-NRG-01D3.</text>
<text x="139.7" y="68.1">RX_N</text>
<text x="139.7" y="66.7">RX_P</text>
<text x="146.2" y="68.1">GND</text>
<text x="146.4" y="66.7">ANT</text>
<text x="151.4" y="66">A1</text>
<text x="151.4" y="67.5">A2</text>
<text x="68.1" y="72.5">TEST4</text>
<text x="87.6" y="72.5">FXTAL1</text>
<text x="110.6" y="77.9">X2</text>
<text x="74.5" y="80.9" transform="rotate(-90 74.5 80.9)">TEST5</text>
<text x="76" y="80.9" transform="rotate(-90 76 80.9)">TEST6</text>
<text x="77.4" y="80.9" transform="rotate(-90 77.4 80.9)">TEST7</text>
<text x="78.9" y="80.9" transform="rotate(-90 78.9 80.9)">VDD1V8</text>
<text x="80.3" y="80.9" transform="rotate(-90 80.3 80.9)">TEST8</text>
<text x="81.8" y="80.9" transform="rotate(-90 81.8 80.9)">TEST9</text>
<text x="83.3" y="80.9" transform="rotate(-90 83.3 80.9)">TEST10</text>
<text x="84.7" y="80.9" transform="rotate(-90 84.7 80.9)">TEST11</text>
<text x="86.2" y="80.9" transform="rotate(-90 86.2 80.9)">GND1</text>
<text x="73.9" y="85" transform="rotate(-90 73.9 85)">A1</text>
<text x="75.3" y="85" transform="rotate(-90 75.3 85)">B3</text>
<text x="76.8" y="85" transform="rotate(-90 76.8 85)">A2</text>
<text x="78.2" y="85" transform="rotate(-90 78.2 85)">A3</text>
<text x="79.7" y="85" transform="rotate(-90 79.7 85)">A4</text>
<text x="81.2" y="85" transform="rotate(-90 81.2 85)">A5</text>
<text x="82.6" y="85" transform="rotate(-90 82.6 85)">B4</text>
<text x="84.1" y="85" transform="rotate(-90 84.1 85)">B5</text>
<text x="85.5" y="85.1" transform="rotate(-90 85.5 85.1)">D3</text>
<text x="110.6" y="89.6">CX2016DB32000D0FLJCC</text>
</g>
<g font-size="1.1">
<text x="149.4" y="195.8">U11</text>
<text x="140.5" y="210.3">MP34DT04</text>
</g>
</svg>
